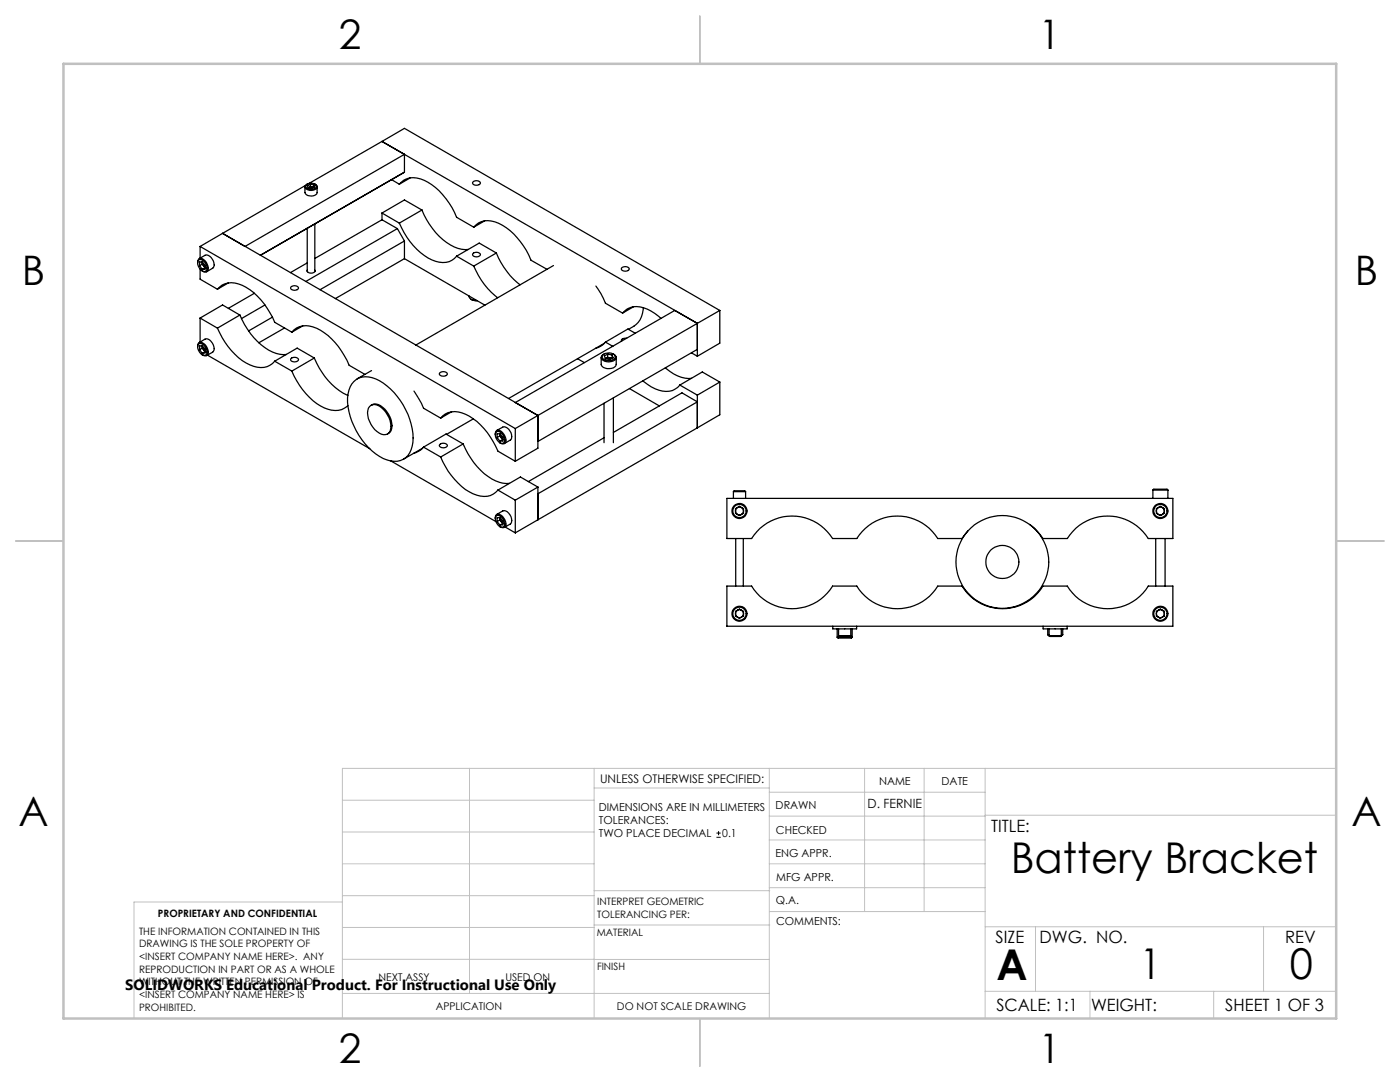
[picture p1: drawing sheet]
<svg xmlns="http://www.w3.org/2000/svg" width="279mm" height="216mm" viewBox="0 0 279 216" stroke-linecap="round" stroke-linejoin="round" font-family="sans-serif">
<path d="M143 167.1h.8M143 166.2h.8M143.4 165.8v.9" fill="none" stroke="#000" stroke-width=".2"/>
<g fill="none" stroke="#c0c0c0" stroke-width=".2">
<path d="M68.3 159.7h50.3M93.7 153.3v44.9M118.6 153.3v49.9M118.6 157.2h34.9M153.5 153.3v49.9M153.5 158.1h43.1M172.5 153.3v28.6M184.4 153.3v28.6M196.6 153.3v49.9M266.7 153.3h-198.4v49.9M68.3 178.7h50.3M68.3 172.4h50.3"/>
<path d="M68.3 166h50.3M68.3 180h-41.6v23.2M118.6 177.7h35M153.5 167.6h43.1M153.5 162.8h43.1M153.5 172.4h43.1M153.5 177.1h43.1M196.6 162.7h70.1M68.3 198.2h85.2M68.3 191.4l85.2 .1M68.3 185.1h50.3M118.6 184.6h35"/>
<path d="M153.6 181.9h43M196.6 197.8h70.1M196.6 184.9h70.1M206.7 184.9v12.9M217.5 197.8v5.4M242.2 197.8v5.4M252.2 184.9v12.9"/>
</g>
<path d="M139.7 3.2v9.5M3.1 107.9h9.6M266.7 107.9h9.5M139.7 203.2v9.6" fill="none" stroke="#c0c0c0" stroke-width=".25"/>
<path d="M12.7 12.7h254v190.5h-254z" fill="none" stroke="#c0c0c0" stroke-width=".5"/>
<g fill="none" stroke="#000" stroke-width=".25">
<path d="M60.9 37.3v1.1a1.46 1.46 0 0 0 2.4 .1v-1.2M61 37l-21.1 12.2M61.1 36.9a1.42 1.42 0 0 1 2 .1 .93 .93 0 0 1-1.4 .7 .6 .6 0 0 1-.5-.2 .6 .6 0 0 1-.1-.6zM61.3 36.7l-.1 .1a.52 .52 0 0 0-.3 .5 .52 .52 0 0 0 .3 .4 1.58 1.58 0 0 0 2.1-.3l-.2-.5-.3-.2M61.9 36.8l-.5 .2 .1 .5 .7 .1 .6-.3-.2-.4M61.9 36.8l.7 .1M61.9 37.3l-.3 .2M61.9 36.8v.5M61.9 37.3h.4M62.3 37.3l-.7 .2M62.3 37.3l.2 .1M62.3 37.3l.3 .1"/>
<path d="M62.6 36.9v.5M76.2 28.2l63 36.3M76.2 28.2l4.5-2.6 63 36.3M76.2 28.2l-14.5 8.4M76.2 28.2l4.5 2.6M78.1 35.8l1.6 1M79.7 36.8a3.9 3.9 0 0 1 5-.8 14.1 14.1 0 0 1 6.4 7.4l3.4 1.9M80.7 30.8l-31.8 18.4-4.5-2.6 63 36.3M80.7 30.8v3.6M80.7 34.4l-28.7 16.5M80.7 34.4l-1.4 .8M81.9 35.5l-2.2 1.3"/>
<path d="M94.4 36.3l.7-.2a.59 .59 0 0 1 .7 .6l-.7 .3a.55 .55 0 0 1-.7-.7zM39.4 52.5v-.2a.67 .67 0 0 1 .4-.7 .67 .67 0 0 1 .8 .2 1.68 1.68 0 0 1 .6 2.5l-.8-.2M39.6 51.9a1.11 1.11 0 0 1 1.5 .9 1.04 1.04 0 0 1-.2 1.4 1.65 1.65 0 0 1-1.3-2.3zM39.8 51.6l1.1-.7a1.76 1.76 0 0 1 1.7 2.5l-1.4 .8M39.8 53l.6 .7M39.9 49.2v2.3M39.9 53.7v2l3.5 2M39.9 49.2l62.9 36.3M40.4 52.2l-.6 .1v.7M40.4 52.2l.5 .8v.7h-.5M40.4 52.2v.5M40.4 52.7l-.6 .3"/>
<path d="M40.4 52.7l.5 .7M40.4 52.2v.5l.5 .6M40.9 53.4h.1M40.9 53.4l-.5 .3M43.4 57.7a4 4 0 0 1 5-.8 14.1 14.1 0 0 1 6.4 7.4l3.4 2M45.6 56.4l-2.2 1.3M50.8 58.5l-5.2 3M58 57.3l.8-.3a.59 .59 0 0 1 .7 .6l-.7 .3a.59 .59 0 0 1-.8-.6zM61.3 53.9a.84 .84 0 0 0 .8 .6 .84 .84 0 0 0 .8-.5l-.1-.1M61.3 45.5v8.7M61.3 52.5l-3.3 1.9M62.8 44.7v9.5"/>
<path d="M76.2 42.5v1.4M76.2 42.5l3.5 2M76.2 43.9l-13.4 7.7M76.2 43.9l3.1 1.7M79.3 45.6l-18.3 10.6M79.3 45.6l1.4 2.5M79.7 44.5a13.5 13.5 0 0 0 7.2 7.6 3.7 3.7 0 0 0 4.2-1M80.7 51.6l16.1 9.3M80.7 48.1v3.5M80.7 48.1l-16.8 9.7M80.7 51.6l-13.8 8M84.2 41.9a13.2 13.2 0 0 0 7.2 7.7l2.1 .2"/>
<path d="M84.2 41.9l-3.5-2-4.5 2.6M84.2 41.9l-4.5 2.6M91.1 51.1l3.4 2M93.6 59.1a1.32 1.32 0 0 0 1.6 .9M94 59.7l1.2 .3M94.4 50.6l.7-.3a.59 .59 0 0 1 .7 .7l-.7 .3a.55 .55 0 0 1-.7-.7zM94.5 45.3a3.9 3.9 0 0 1 5-.7 14.1 14.1 0 0 1 6.5 7.3l3.1 1.8M94.5 53.1a15.3 15.3 0 0 0 4.8 6.3M96.7 44.1l-2.2 1.2M99.1 50.5a15.4 15.4 0 0 0 4.7 6.3M99.1 50.5l-4.6 2.6M99.1 50.5l-3.5-2-4.5 2.6"/>
<path d="M110.5 53l-27.5 15.9M118.9 57.1l1 1.5 .9 1.9 3.4 2M124 53.5l.8-.3a.59 .59 0 0 1 .7 .6l-.7 .3a.59 .59 0 0 1-.8-.6zM39.4 69.2v-.2a.66 .66 0 0 1 .4-.7 .66 .66 0 0 1 .8 .2 1.64 1.64 0 0 1 .6 2.5l-.8-.2M39.6 68.7a1.48 1.48 0 0 1 1.7 1.9 .82 .82 0 0 1-.8 .3 .82 .82 0 0 1-.7-.6 1.44 1.44 0 0 1-.2-1.6zM39.8 68.4l1.1-.7a1.79 1.79 0 0 1 1.7 2.4l-1.4 .8M39.8 69.8l.6 .7M39.9 63.5v4.8M39.9 63.5l3.5 2M40.4 69h-.6v.8M40.4 69l.5 .7v.7l-.5 .1M40.4 69v.5"/>
<path d="M40.4 69.5l-.6 .3M40.4 69.5l.5 .7M40.4 69v.5l.5 .6M40.9 70.2h.1M40.9 70.2l-.5 .3M41.4 70.9l32.4 18.6M43.4 65.5a14 14 0 0 0 6.5 7.3 3.9 3.9 0 0 0 4.9-.7M47.9 62.9a13.4 13.4 0 0 0 7.2 7.6l2.1 .2M47.9 62.9l-4.5 2.6M47.9 62.9l-3.5-2-4.5 2.6M52.9 60.9l-4.7 2.7M54.4 63.3l-4.8 2.7"/>
<path d="M54.8 72.1l3.4 1.9M56.8 65.4l-5.2 3M58 71.6l.8-.3a.59 .59 0 0 1 .7 .6l-.7 .3a.59 .59 0 0 1-.8-.6zM58.2 74a14.1 14.1 0 0 0 6.5 7.4 4 4 0 0 0 4.7-.5M58.2 66.3a4 4 0 0 1 5-.8 14.1 14.1 0 0 1 6.5 7.4l3.1 1.8M60.4 65l-2.2 1.3M62.7 71.4a13.6 13.6 0 0 0 6.7 7.5M62.7 71.4l-4.5 2.6M62.7 71.4l-3.4-1.9-4.5 2.6M70.6 76.1a4.1 4.1 0 0 1 5.1-.1 14.1 14.1 0 0 1 6.7 12.2 3.7 3.7 0 0 1-3.8 3.8 9.2 9.2 0 0 1-6.4-4.3 13.2 13.2 0 0 1-2.7-9.1 4.3 4.3 0 0 1 1.1-2.5zM74.2 73.9l-2.9 1.7M82.6 78l1.5 2.5 .4 1 3.4 1.9"/>
<path d="M87.7 74.4l.8-.2a.59 .59 0 0 1 .7 .6l-.7 .3a.59 .59 0 0 1-.8-.7zM115.3 71.6l1.3 .8M120 71.3v1.4a1.75 1.75 0 0 0 3 .1v-1.5M120.3 70.9a1.69 1.69 0 0 1 2.5 .1 1.08 1.08 0 0 1-1.4 .9 .84 .84 0 0 1-.9-.1 .84 .84 0 0 1-.2-.9zM120.5 70.7h-.1a.63 .63 0 0 0-.4 .6 .63 .63 0 0 0 .4 .6 1.88 1.88 0 0 0 2.6-.5 .76 .76 0 0 0-.6-.7M120.6 68.5l-19.1 11M120.8 68.3a3.3 3.3 0 0 1-1.9 1.2M120.8 68.3l1.5 .8M120.9 71.5h.1zM121.3 70.7l-.7 .3 .2 .5 .9 .2 .6-.3-.1-.6M121.3 70.7l.9 .1M121.3 70.7v.6"/>
<path d="M121.3 71.3l-.3 .2M121.3 71.3l.4 .1M121.7 71.4l-.7 .1M121.7 71.4l.4 .1M122.2 70.8v.6M122.4 79.4v8.9M124.2 62.5a3.9 3.9 0 0 1 5-.8l1.5 .9 1.2 .9M125.1 67.5h-.3a.58 .58 0 0 0-.8 .6M125.6 77.5l6 3.5M126.4 61.2l-2.2 1.3M126.8 66.5l-1.5-.8-4.5 2.6M128.3 76a6.8 6.8 0 0 0 5.9 1.9l1.1-.6 .4-.5"/>
<path d="M128.4 61.4a4.5 4.5 0 0 1-3 4.3M132.8 73.4a7.2 7.2 0 0 0 5.2 2.1M135.7 76.8l3.5 2M138 70.4l1.2 .7M139.2 64.5v6.6M139.2 78.8v6.6M139.2 64.5l-4.5-2.6-31.9 18.4 4.6 2.6M139.2 64.5l-31.8 18.4M139.2 69.7l-31.8 18.4M143.7 61.9l-4.5 2.6M143.7 61.9v6.6l-4.5 2.6M143.7 76.2v6.6l-4.5 2.6"/>
<path d="M143.7 76.2l-3.5-2-4.5 2.6M143.7 76.2l-4.5 2.6M73.8 81.1a1.65 1.65 0 0 1 2.3 .3 4.2 4.2 0 0 1 1.5 5 1.69 1.69 0 0 1-2.4-.3 4.8 4.8 0 0 1-1.7-4.6zM74 80.9a1.74 1.74 0 0 1 2.3 .3 4.1 4.1 0 0 1 1.6 5l-.6 .4M78 92l21 12.1M84.3 89.4l-3.8 2.2M84.5 89.2a3.6 3.6 0 0 1-1.9 1.2M84.5 89.2l3.4 2M87.7 88.7l.8-.3a.59 .59 0 0 1 .7 .7l-.7 .3a.59 .59 0 0 1-.8-.7zM87.9 91.2a14.1 14.1 0 0 0 6.5 7.3 3.9 3.9 0 0 0 5-.7M87.9 83.4a3.9 3.9 0 0 1 5-.7 13.9 13.9 0 0 1 6.5 7.3l3.4 2M90.1 82.2l-2.2 1.2"/>
<path d="M92.4 88.6a13.4 13.4 0 0 0 7.3 7.6l.7 .2h1.3M92.4 88.6l-3.4-2-4.5 2.6M92.4 88.6l-4.5 2.6M94.5 83.6l-5.4 3.1M98.8 86.7v-.1a.67 .67 0 0 1 .4-.7 .67 .67 0 0 1 .8 .2l.6 .6a1.29 1.29 0 0 1 0 1.8l-.8-.1M99 86.2a1.11 1.11 0 0 1 1.5 .9 1.04 1.04 0 0 1-.2 1.4 1.65 1.65 0 0 1-1.3-2.3zM99.1 85.9l1.2-.7a1.76 1.76 0 0 1 1.7 2.5l-1.4 .8M99.2 87.3l.6 .7M99.4 97.8l3.4 2M99.8 86.5l.1 .6 .4 .5M99.8 86.5l-.6 .1v.7M99.8 86.5l.5 .7v.8h-.5"/>
<path d="M99.8 86.5v.5M99.8 87l-.6 .3M99.8 87l.5 .7M100.3 87.7h.1M100.3 87.7l-.5 .3M102.8 85.5v6.5M102.8 99.8v6.5M107.4 97.2l-3.5-2-4.5 2.6M107.4 97.2l-4.6 2.6M107.4 82.9v6.5l-4.6 2.6M107.4 97.2v6.5M107.4 82.9l-4.6 2.6"/>
<path d="M120.5 80.5v7.8M120.5 87.3l-15.1 8.8M122.4 86.3l13.7-7.9 3.1 1.8-31.8 18.3M139.2 85.4l-31.8 18.3M146.4 98.1h2.4M146.4 98.1l.1-.2h2.1l.2 .2M146.4 98.1v1.3M148.8 98.1v1.3M230.1 97.8l.2-.2h2.6l.2 .2M230.1 97.8h3M230.1 97.8v1.6M233.1 97.8v1.6"/>
<path d="M98.8 103.5v-.2a.66 .66 0 0 1 .4-.7 .66 .66 0 0 1 .8 .2l.6 .6a1.24 1.24 0 0 1 0 1.9l-.8-.2M99 102.9a1.17 1.17 0 0 1 1.5 .9 .99 .99 0 0 1-.2 1.4 1.65 1.65 0 0 1-1.3-2.3zM99.1 102.7l1.2-.7a1.79 1.79 0 0 1 1.7 2.4l-1.4 .8M99.2 104.1l.6 .7M99.8 103.3l.1 .5 .4 .6M99.8 103.3h-.6v.8M99.8 103.3l.5 .7v.7l-.5 .1M99.8 103.3v.5M99.8 103.8l-.6 .3M99.8 103.8l.5 .7M100.3 104.5h.1M100.3 104.5l-.5 .3"/>
<path d="M100.8 105.2l2 1.1M107.4 103.7l-4.6 2.6M145.1 116.9h4.9a9.5 9.5 0 0 0 16.2 0h4.8a9.5 9.5 0 0 0 16.1 0h4.9a9.5 9.5 0 0 0 16.1 0h4.9a9.5 9.5 0 0 0 16.2 0h4.9v8.1h-89zM146.8 101.5l.8-.5 .8 .5v.9l-.8 .5-.8-.5zM146.8 107.5v9.4M148.3 107.5v9.4M205.5 104.6l1 .8 1.6 2.1h4.9a9.5 9.5 0 0 1 16.2 0h4.9v-8.1h-89v8.1h4.9a9.5 9.5 0 0 1 16.2 0h4.8a9.5 9.5 0 0 1 16.1 0h4.9l1.1-1.6M230.6 107.5v9.4M230.8 101.5l.8-.5 .8 .5v.9l-.8 .5-.8-.5zM232.5 107.5v9.4M146.8 122l.8-.5 .8 .5v.9l-.8 .5-.8-.5zM166.2 125v.5h4.8v-.5"/>
<path d="M167.1 127.1h3M167.1 127.1l.2 .2h2.6l.2-.2M167.1 125.5v1.6M167.4 126.9l.1 .1h2.2l.1-.1M167.4 126.9h2.4M167.4 125.5v1.4M169.8 125.5v1.4M170.1 125.5v1.6M208.2 125v.5h4.8v-.5M209.1 126.6l.3 .2M209.1 126.6h.3M209.1 125.5v1.1"/>
<path d="M209.4 126.9h2.4M209.4 126.9l.1 .1h2.1l.2-.1M209.4 125.5v1.4M211.8 126.6h.3M211.8 125.5v1.4M212.1 126.6l-.3 .2M212.1 125.5v1.1M230.8 122l.8-.5 .8 .5v.9l-.8 .5-.8-.5z"/>
<circle cx="147.6" cy="102" r="1.33"/>
<circle cx="147.6" cy="102" r=".79"/>
<circle cx="147.6" cy="102" r="1.5"/>
<circle cx="200" cy="112.1" r="3.3"/>
<circle cx="200.1" cy="112.1" r="9.2"/>
<circle cx="231.6" cy="102" r="1.33"/>
<circle cx="231.6" cy="102" r=".8"/>
<circle cx="231.6" cy="102" r="1.5"/>
<circle cx="147.6" cy="122.5" r=".8"/>
<circle cx="147.6" cy="122.5" r="1.32"/>
<circle cx="147.6" cy="122.5" r="1.5"/>
<circle cx="231.6" cy="122.5" r="1.32"/>
<circle cx="231.6" cy="122.5" r=".8"/>
<circle cx="231.6" cy="122.5" r="1.5"/>
</g>
<g font-size="8.5">
<text x="201.7" y="174.2">Battery Bracket</text>
<text x="198.9" y="195.5">A</text>
<text x="227.5" y="195.4">1</text>
<text x="257.4" y="195.4">0</text>
</g>
<g font-size="8.1">
<text x="67.6" y="9.7">2</text>
<text x="207.3" y="9.7">1</text>
<text x="4.4" y="57">B</text>
<text x="270.4" y="57">B</text>
<text x="3.7" y="164.9">A</text>
<text x="269.7" y="164.9">A</text>
<text x="67.6" y="212.2">2</text>
<text x="207.3" y="212.2">1</text>
</g>
<g font-size="3.4">
<text x="197.8" y="166">TITLE:</text>
<text x="198.7" y="188.1">SIZE</text>
<text x="207.5" y="188.1">DWG. NO.</text>
<text x="256.5" y="188.2">REV</text>
<text x="198.8" y="201.7">SCALE: 1:1</text>
<text x="217.7" y="201.8">WEIGHT:</text>
<text x="244.5" y="201.7">SHEET 1 OF 3</text>
</g>
<text font-size="3" x="25" y="197.6">SOLIDWORKS Educational Product. For Instructional Use Only</text>
<text font-size="2.5" x="173.1" y="161.3">D. FERNIE</text>
<text font-size="2.4" x="119.8" y="156.2">UNLESS OTHERWISE SPECIFIED:</text>
<g font-size="2.2">
<text x="119.5" y="161.8">DIMENSIONS ARE IN MILLIMETERS</text>
<text x="154.8" y="161.4">DRAWN</text>
<text x="175.4" y="156.6">NAME</text>
<text x="187.9" y="156.7">DATE</text>
<text x="119.5" y="164.4">TOLERANCES:</text>
<text x="119.5" y="167.1">TWO PLACE DECIMAL</text>
<text x="144.1" y="167.1">0.1</text>
<text x="154.9" y="166.3">CHECKED</text>
<text x="154.8" y="171">ENG APPR.</text>
<text x="154.9" y="175.7">MFG APPR.</text>
<text x="154.9" y="180.4">Q.A.</text>
<text x="154.9" y="184.6">COMMENTS:</text>
</g>
<g font-size="2.1">
<text x="75.5" y="195.7">NEXT ASSY</text>
<text x="100.9" y="195.7">USED ON</text>
<text x="86.9" y="201.5">APPLICATION</text>
<text x="123.1" y="201.6">DO NOT SCALE DRAWING</text>
</g>
<g font-size="2">
<text x="31.5" y="182.9">PROPRIETARY AND CONFIDENTIAL</text>
<text x="119.2" y="180.6">INTERPRET GEOMETRIC</text>
<text x="119.2" y="183.1">TOLERANCING PER:</text>
<text x="27.8" y="186.5">THE INFORMATION CONTAINED IN THIS</text>
<text x="27.8" y="189">DRAWING IS THE SOLE PROPERTY OF</text>
<text x="27.8" y="191.6">&lt;INSERT COMPANY NAME HERE&gt;. ANY</text>
<text x="119.1" y="186.7">MATERIAL</text>
<text x="27.8" y="194.1">REPRODUCTION IN PART OR AS A WHOLE</text>
<text x="27.8" y="196.6">WITHOUT THE WRITTEN PERMISSION OF</text>
<text x="119.1" y="193.5">FINISH</text>
<text x="27.8" y="199.1">&lt;INSERT COMPANY NAME HERE&gt; IS</text>
<text x="27.8" y="201.7">PROHIBITED.</text>
</g>
</svg>
